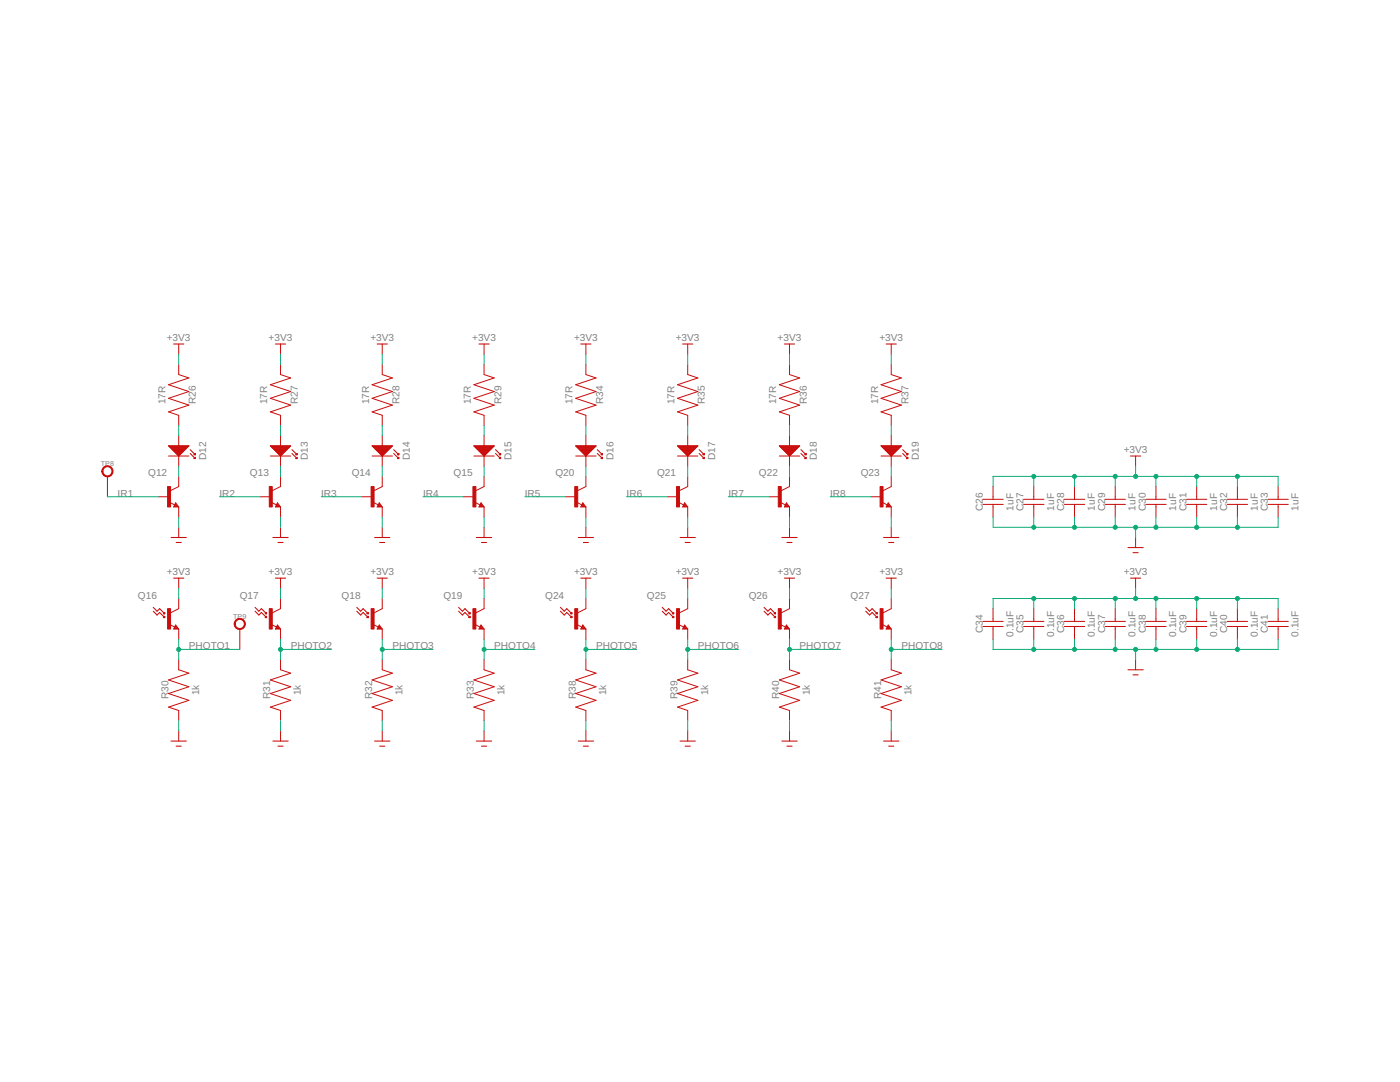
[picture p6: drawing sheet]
<svg xmlns="http://www.w3.org/2000/svg" width="279mm" height="216mm" viewBox="0 0 279 216" stroke-linecap="round" stroke-linejoin="round" font-family="sans-serif">
<g fill="none" stroke="#c90d0c" stroke-width=".2">
<path d="M35.7 68.6v2.1M35.7 72.7v2l2 .7-4.1 1.4 4.1 1.3-4.1 1.4 4.1 1.3-4.1 1.4 2.1 .7v2M56 68.6v2.1M56 72.7v2l2 .7-4 1.4 4 1.3-4 1.4 4 1.3-4 1.4 2 .7v2M76.3 68.6v2.1M76.3 72.7v2l2 .7-4 1.4 4 1.3-4 1.4 4 1.3-4 1.4 2 .7v2M96.6 68.6v2.1M96.6 72.7v2l2 .7-4 1.4 4 1.3-4 1.4 4 1.3-4 1.4 2 .7v2M116.9 68.6v2.1M116.9 72.7v2l2.1 .7-4.1 1.4 4.1 1.3-4.1 1.4 4.1 1.3-4.1 1.4 2 .7v2M137.2 68.6v2.1M137.2 72.7v2l2.1 .7-4.1 1.4 4.1 1.3-4.1 1.4 4.1 1.3-4.1 1.4 2 .7v2"/>
<path d="M157.6 68.6v2.1M157.6 72.7v2l2 .7-4.1 1.4 4.1 1.3-4.1 1.4 4.1 1.3-4.1 1.4 2.1 .7v2M177.9 68.6v2.1M177.9 72.7v2l2 .7-4.1 1.4 4.1 1.3-4.1 1.4 4.1 1.3-4.1 1.4 2.1 .7v2M21.4 95.1v4M31.6 99.1h2M33.6 89h4.1l-2 2zM33.6 91h4.1M33.7 89h4M33.7 89.1h3.9M33.8 89.2h3.7M33.9 89.3h3.5"/>
<path d="M34 89.3h3.3M34.1 89.4h3.1M34.2 89.5h2.9M34.3 89.6h2.7M34.4 89.7h2.6M34.5 89.8h2.4M34.6 89.9h2.2M34.6 90h2.1M34.7 90.1h1.9M34.8 90.1h1.7M34.9 90.3h1.5M35 90.3h1.3"/>
<path d="M35.1 90.4h1.1M35.2 90.5h.9M35.3 90.6h.7M35.4 90.7h.6M35.5 90.8h.4M35.5 90.9h.3M35.6 91h.1M35.7 95.1v2l-1.7 .8M35.7 86.9v6.1M51.9 99.1h2.1M54 89h4l-2 2zM54 91h4"/>
<path d="M54 89h4M54.1 89.1h3.8M54.1 89.2h3.7M54.3 89.3h3.4M54.3 89.3h3.3M54.4 89.4h3.1M54.5 89.5h2.9M54.6 89.6h2.8M54.7 89.7h2.6M54.8 89.8h2.4M54.9 89.9h2.2M55 90h2"/>
<path d="M55.1 90.1h1.8M55.1 90.1h1.7M55.2 90.3h1.5M55.3 90.3h1.3M55.4 90.4h1.1M55.5 90.5h1M55.6 90.6h.8M55.7 90.7h.6M55.8 90.8h.4M55.9 90.9h.2M56 91h.1M56 95.1v2l-1.6 .8"/>
<path d="M56 86.9v6.1M72.2 99.1h2.1M74.3 89h4l-2 2zM74.3 91h4M74.3 89h4M74.4 89.1h3.8M74.5 89.2h3.6M74.5 89.3h3.5M74.7 89.3h3.2M74.7 89.4h3.2M74.8 89.5h3M74.9 89.6h2.8"/>
<path d="M75 89.7h2.6M75.1 89.8h2.4M75.2 89.9h2.2M75.3 90h2M75.4 90.1h1.8M75.5 90.1h1.6M75.5 90.3h1.5M75.6 90.3h1.3M75.7 90.4h1.2M75.8 90.5h1M75.9 90.6h.8M76 90.7h.6"/>
<path d="M76.1 90.8h.4M76.2 90.9h.2M76.3 91h.1M76.3 95.1v2l-1.6 .8M76.3 86.9v6.1M92.5 99.1h2.1M94.6 89h4l-2 2zM94.6 91h4M94.6 89h4M94.7 89.1h3.8M94.8 89.2h3.6M94.9 89.3h3.4"/>
<path d="M95 89.3h3.3M95.1 89.4h3.1M95.1 89.5h3M95.2 89.6h2.8M95.3 89.7h2.6M95.4 89.8h2.4M95.5 89.9h2.2M95.6 90h2M95.7 90.1h1.8M95.8 90.1h1.7M95.9 90.3h1.4M96.1 90.4h1.1"/>
<path d="M96.1 90.5h1M96.2 90.6h.8M96.3 90.7h.6M96.4 90.8h.4M96.5 90.9h.2M96.6 91h.1M96.6 95.1v2l-1.6 .8M96.6 86.9v6.1M112.9 99.1h2M114.9 89h4.1l-2.1 2zM114.9 91h4.1M114.9 89h4"/>
<path d="M115 89.1h3.9M115.1 89.2h3.6M115.2 89.3h3.5M115.3 89.3h3.3M115.4 89.4h3.1M115.5 89.5h2.9M115.5 89.6h2.8M115.6 89.7h2.6M115.7 89.8h2.4M115.8 89.9h2.2M115.9 90h2M116 90.1h1.9"/>
<path d="M116.1 90.1h1.7M116.2 90.3h1.5M116.3 90.3h1.3M116.4 90.4h1.1M116.5 90.5h.9M116.5 90.6h.8M116.6 90.7h.6M116.7 90.8h.4M116.8 90.9h.2M116.9 91h.1M116.9 95.1v2l-1.6 .8M116.9 86.9v6.1"/>
<path d="M133.2 99.1h2M135.2 89h4.1l-2.1 2zM135.2 91h4.1M135.2 89h4.1M135.3 89.1h3.8M135.4 89.2h3.7M135.5 89.3h3.5M135.6 89.3h3.3M135.7 89.4h3.1M135.8 89.5h2.9M135.9 89.6h2.7M136 89.7h2.5"/>
<path d="M136 89.8h2.4M136.1 89.9h2.2M136.2 90h2.1M136.3 90.1h1.9M136.4 90.1h1.7M136.5 90.3h1.5M136.6 90.3h1.3M136.7 90.4h1.1M136.8 90.5h.9M136.9 90.6h.7M136.9 90.7h.6M137 90.8h.4"/>
<path d="M137.1 90.9h.3M137.2 91h.1M137.2 95.1v2l-1.6 .8M137.2 86.9v6.1M153.5 99.1h2M155.5 89h4.1l-2 2zM155.5 91h4.1M155.6 89h4M155.6 89.1h3.9M155.7 89.2h3.7M155.8 89.3h3.5M155.9 89.3h3.3"/>
<path d="M156 89.4h3.1M156.1 89.5h2.9M156.2 89.6h2.7M156.3 89.7h2.5M156.4 89.8h2.3M156.4 89.9h2.3M156.5 90h2.1M156.6 90.1h1.9M156.7 90.1h1.7M156.8 90.3h1.5M156.9 90.3h1.3M157 90.4h1.1"/>
<path d="M157.1 90.5h.9M157.2 90.6h.7M157.3 90.7h.5M157.4 90.8h.4M157.4 90.9h.3M157.5 91h.1M157.6 95.1v2l-1.7 .8M157.6 86.9v6.1M173.8 99.1h2M175.8 89h4.1l-2 2zM175.8 91h4.1M175.9 89h4"/>
<path d="M176 89.1h3.8M176 89.2h3.7M176.1 89.3h3.5M176.2 89.3h3.3M176.3 89.4h3.1M176.4 89.5h2.9M176.5 89.6h2.7M176.6 89.7h2.6M176.7 89.8h2.4M176.8 89.9h2.2M176.8 90h2.1M177 90.1h1.8"/>
<path d="M177 90.1h1.7M177.1 90.3h1.5M177.2 90.3h1.3M177.3 90.4h1.1M177.4 90.5h1M177.5 90.6h.8M177.6 90.7h.6M177.7 90.8h.4M177.8 90.9h.2M177.8 91h.1M177.9 95.1v2l-1.6 .8M177.9 86.9v6.1"/>
<path d="M196.2 99.6h4M198.2 97.1v2.5M204.3 99.6h4M206.3 97.1v2.5M212.4 99.6h4.1M214.4 97.1v2.5M220.5 99.6h4.1M222.6 97.1v2.5M226.6 91v2M228.7 99.6h4M230.7 97.1v2.5M236.8 99.6h4.1"/>
<path d="M238.8 97.1v2.5M244.9 99.6h4.1M247 97.1v2.5M253 99.6h4.1M255.1 97.1v2.5M33.9 100.2l1 .6M35.1 100.3l.6 .9h-1.1zM35.7 101.2v2M35.7 105.2v2.1M35.7 115.4v2M35.7 119.4v2.1l-1.7 .8M54.2 100.2l1 .6"/>
<path d="M55.4 100.3l.6 .9h-1zM56 101.2v2M56 105.2v2.1M56 115.4v2M56 119.4v2.1l-1.6 .8M74.5 100.2l1 .6M75.7 100.3l.6 .9h-1zM76.3 101.2v2M76.3 105.2v2.1M76.3 115.4v2M76.3 119.4v2.1l-1.6 .8M94.8 100.2l1 .6"/>
<path d="M96 100.3l.6 .9h-1zM96.6 101.2v2M96.6 105.2v2.1M96.6 115.4v2M96.6 119.4v2.1l-1.6 .8M115.1 100.2l1 .6M116.3 100.3l.6 .9h-1zM116.9 101.2v2M116.9 105.2v2.1M116.9 115.4v2M116.9 119.4v2.1l-1.6 .8M135.4 100.2l1 .6"/>
<path d="M136.6 100.3l.6 .9h-1zM137.2 101.2v2M137.2 105.2v2.1M137.2 115.4v2M137.2 119.4v2.1l-1.6 .8M155.8 100.2l1 .6M157 100.3l.6 .9h-1.1zM157.6 101.2v2M157.6 105.2v2.1M157.6 115.4v2M157.6 119.4v2.1l-1.7 .8M176.1 100.2l1 .6"/>
<path d="M177.3 100.3l.6 .9h-1.1zM177.9 101.2v2M177.9 105.2v2.1M177.9 115.4v2M177.9 119.4v2.1l-1.6 .8M196.2 100.6h4M198.2 100.6v2.6M204.3 100.6h4M206.3 100.6v2.6M212.4 100.6h4.1M214.4 100.6v2.6M220.5 100.6h4.1"/>
<path d="M222.6 100.6v2.6M226.6 107.3v2M226.6 115.4v2M228.7 100.6h4M230.7 100.6v2.6M236.8 100.6h4.1M238.8 100.6v2.6M244.9 100.6h4.1M247 100.6v2.6M253 100.6h4.1M255.1 100.6v2.6M33.9 124.6l1 .5"/>
<path d="M35.1 124.7l.6 .8h-1.1zM35.7 125.5v2.1M35.7 131.6v2l2 .7-4.1 1.4 4.1 1.3-4.1 1.4 4.1 1.3-4.1 1.4 2.1 .7v2M47.9 125.5v4.1M54.2 124.6l1 .5M55.4 124.7l.6 .8h-1zM56 125.5v2.1M56 131.6v2l2 .7-4 1.4 4 1.3-4 1.4 4 1.3-4 1.4 2 .7v2M74.5 124.6l1 .5M75.7 124.7l.6 .8h-1zM76.3 125.5v2.1M76.3 131.6v2l2 .7-4 1.4 4 1.3-4 1.4 4 1.3-4 1.4 2 .7v2"/>
<path d="M94.8 124.6l1 .5M96 124.7l.6 .8h-1zM96.6 125.5v2.1M96.6 131.6v2l2 .7-4 1.4 4 1.3-4 1.4 4 1.3-4 1.4 2 .7v2M115.1 124.6l1 .5M116.3 124.7l.6 .8h-1zM116.9 125.5v2.1M116.9 131.6v2l2.1 .7-4.1 1.4 4.1 1.3-4.1 1.4 4.1 1.3-4.1 1.4 2 .7v2M135.4 124.6l1 .5M136.6 124.7l.6 .8h-1zM137.2 125.5v2.1M137.2 131.6v2l2.1 .7-4.1 1.4 4.1 1.3-4.1 1.4 4.1 1.3-4.1 1.4 2 .7v2"/>
<path d="M155.8 124.6l1 .5M157 124.7l.6 .8h-1.1zM157.6 125.5v2.1M157.6 131.6v2l2 .7-4.1 1.4 4.1 1.3-4.1 1.4 4.1 1.3-4.1 1.4 2.1 .7v2M176.1 124.6l1 .5M177.3 124.7l.6 .8h-1.1zM177.9 125.5v2.1M177.9 131.6v2l2 .7-4.1 1.4 4.1 1.3-4.1 1.4 4.1 1.3-4.1 1.4 2.1 .7v2M196.2 125h4M196.2 124h4M198.2 121.5v2.5M198.2 125v2.6"/>
<path d="M204.3 125h4M204.3 124h4M206.3 121.5v2.5M206.3 125v2.6M212.4 125h4.1M212.4 124h4.1M214.4 121.5v2.5M214.4 125v2.6M220.5 125h4.1M220.5 124h4.1M222.6 121.5v2.5M222.6 125v2.6"/>
<path d="M226.6 131.6v2M228.7 125h4M228.7 124h4M230.7 121.5v2.5M230.7 125v2.6M236.8 125h4.1M236.8 124h4.1M238.8 121.5v2.5M238.8 125v2.6M244.9 125h4.1M244.9 124h4.1M247 121.5v2.5"/>
<path d="M247 125v2.6M253 125h4.1M253 124h4.1M255.1 121.5v2.5M255.1 125v2.6M35.7 145.8v2.1M56 145.8v2.1M76.3 145.8v2.1M96.6 145.8v2.1M116.9 145.8v2.1M137.2 145.8v2.1M157.6 145.8v2.1"/>
<path d="M177.9 145.8v2.1"/>
</g>
<g fill="none" stroke="#c90d0c" stroke-width=".21">
<path d="M34.6 68.6h2.1M55 68.6h2M75.3 68.6h2M95.6 68.6h2M115.9 68.6h2M136.2 68.6h2.1M156.5 68.6h2.1M176.8 68.6h2.1M38 89.7l1 1M38 90.5l1 1M38.7 91.5l.3-.3v.3zM38.8 90.7h.2"/>
<path d="M38.9 91.3h.1M39 90.5l-.3 .2h.3M39 90.5v.2M39 90.5h.1M58.3 89.7l1 1M58.3 90.5l1 1M59 91.5l.3-.3v.3zM59.1 90.7h.2M59.2 91.3h.1M59.3 90.5l-.3 .2h.3M59.3 90.5v.2M59.3 90.5h.1"/>
<path d="M78.6 89.7l1 1M78.6 90.5l1 1M79.3 91.5l.3-.3v.3zM79.4 90.7h.2M79.5 91.3h.1M79.6 90.5l-.3 .2h.3M79.6 90.5v.2M79.6 90.5h.1M98.9 89.7l1 1M98.9 90.5l1 1M99.7 91.5l.2-.3v.3zM99.7 90.7h.2"/>
<path d="M99.8 91.3h.1M99.9 90.5l-.2 .2h.2M99.9 90.5v.2M99.9 90.5h.1M119.2 89.7l1 1M119.2 90.5l1 1M120 91.5l.2-.3v.3zM120.1 90.7h.1M120.1 91.3h.1M120.2 90.5l-.2 .2h.2M120.2 90.5v.2M120.2 90.5h.1"/>
<path d="M139.5 89.7l1 1M139.5 90.5l1 1M140.3 91.5l.2-.3v.3zM140.4 90.7h.1M140.4 91.3h.1M140.5 90.5l-.2 .2h.2M140.5 90.5v.2M140.5 90.5h.1M159.9 89.7l1 1M159.9 90.5l1 1M160.6 91.5l.3-.3v.3zM160.7 90.7h.2"/>
<path d="M160.8 91.3h.1M160.8 90.5h.1M160.9 90.5l-.3 .2h.3M160.9 90.5v.2M180.1 89.7l1.1 1M180.1 90.5l1.1 1M180.9 91.5l.3-.3v.3zM181 90.7h.2M181.1 91.3h.1M181.2 90.5l-.3 .2h.3M181.2 90.5v.2M181.2 90.5h.1"/>
<path d="M225.6 91h2M34.1 107.3h3.1M34.6 115.4h2.1M35.1 100.7l.1 .2h-.4l.3-.4 .4 .5h-.7M35.2 108.2h1M54.5 107.3h3M55 115.4h2M55.4 100.7l.1 .2h-.3l.2-.4 .4 .5h-.6M55.5 108.2h1M74.8 107.3h3M75.3 115.4h2M75.7 100.7l.1 .2h-.3l.2-.4 .4 .5h-.6"/>
<path d="M75.8 108.2h1M95.1 107.3h3M95.6 115.4h2M96 100.7l.1 .2h-.3l.2-.4 .4 .5h-.6M96.1 108.2h1M115.4 107.3h3M115.9 115.4h2M116.3 100.7l.1 .2h-.3l.2-.4 .4 .5h-.6M116.4 108.2h1M135.7 107.3h3.1M136.2 115.4h2.1M136.6 100.7l.1 .2h-.3l.2-.4 .4 .5h-.6"/>
<path d="M136.7 108.2h1.1M156 107.3h3.1M156.5 115.4h2.1M157 100.7l.1 .2h-.4l.3-.4 .4 .5h-.7M157.1 108.2h1M176.3 107.3h3.1M176.8 115.4h2.1M177.3 100.7l.1 .2h-.3l.2-.4 .4 .5h-.6M177.4 108.2h1M225.1 109.3h3.1M225.6 115.4h2M226.1 110.3h1"/>
<path d="M30.6 121.2l.7 .8 .6-.5 1 1M30.6 122l.7 .7 .6-.5 1 1M32.6 123.2l.3-.2v.2zM32.7 122.4h.2M32.8 123h.1M32.9 122.2v.3h-.3zM35.1 125.1l.1 .2h-.4l.3-.4 .4 .5h-.7M50.9 121.2l.8 .8 .5-.5 1 1M50.9 122l.8 .7 .5-.5 1 1M52.9 123.2l.3-.2v.2zM53 122.4h.2M53.1 123h.1"/>
<path d="M53.2 122.2v.3h-.3zM55.4 125.1l.1 .2h-.3l.2-.4 .4 .5h-.6M71.2 121.2l.8 .8 .5-.5 1 1M71.2 122l.8 .7 .5-.5 1 1M73.2 122.5l.3-.3v.3zM73.2 123.2l.3-.2v.2zM73.4 122.4h.1M73.4 123h.1M75.7 125.1l.1 .2h-.3l.2-.4 .4 .5h-.6M91.5 121.2l.8 .8 .5-.5 1 1M91.5 122l.8 .7 .5-.5 1 1M93.6 122.5l.2-.3v.3z"/>
<path d="M93.6 123.2l.2-.2v.2zM93.7 122.4h.1M93.7 123h.1M96 125.1l.1 .2h-.3l.2-.4 .4 .5h-.6M111.8 121.2l.8 .8 .5-.5 1 1M111.8 122l.8 .7 .5-.5 1 1M113.9 122.5l.2-.3v.3zM113.9 123.2l.2-.2v.2zM114 122.4h.1M114.1 123h.1M116.3 125.1l.1 .2h-.3l.2-.4 .4 .5h-.6M132.2 121.2l.7 .8 .5-.5 1.1 1"/>
<path d="M132.2 122l.7 .7 .5-.5 1.1 1M134.2 122.5l.3-.3v.3zM134.2 123.2l.3-.2v.2zM134.3 122.4h.2M134.4 123h.1M136.6 125.1l.1 .2h-.3l.2-.4 .4 .5h-.6M152.5 121.2l.7 .8 .6-.5 1 1M152.5 122l.7 .7 .6-.5 1 1M154.5 122.5l.3-.3v.3zM154.5 123.2l.3-.2v.2zM154.6 122.4h.2M154.7 123h.1"/>
<path d="M157 125.1l.1 .2h-.4l.3-.4 .4 .5h-.7M172.8 121.2l.7 .8 .6-.5 1 1M172.8 122l.7 .7 .6-.5 1 1M174.8 122.5l.3-.3v.3zM174.8 123.2l.3-.2v.2zM174.9 122.4h.2M175 123h.1M177.3 125.1l.1 .2h-.3l.2-.4 .4 .5h-.6M225.1 133.6h3.1M226.1 134.7h1M34.1 147.9h3.1M35.2 148.9h1"/>
<path d="M54.5 147.9h3M55.5 148.9h1M74.8 147.9h3M75.8 148.9h1M95.1 147.9h3M96.1 148.9h1M115.4 147.9h3M116.4 148.9h1M135.7 147.9h3.1M136.7 148.9h1.1M156 147.9h3.1M157.1 148.9h1"/>
<path d="M176.3 147.9h3.1M177.4 148.9h1"/>
</g>
<g fill="#c90d0c" stroke="#c90d0c" stroke-width=".2">
<path d="M33.4 97.1h.6v4.1h-.6z"/>
<path d="M53.7 97.1h.6v4.1h-.6z"/>
<path d="M74.1 97.1h.6v4.1h-.6z"/>
<path d="M94.4 97.1h.6v4.1h-.6z"/>
<path d="M33.4 121.5h.6v4h-.6z"/>
<path d="M53.7 121.5h.6v4h-.6z"/>
<path d="M74.1 121.5h.6v4h-.6z"/>
<path d="M94.4 121.5h.6v4h-.6z"/>
<path d="M114.7 97.1h.6v4.1h-.6z"/>
<path d="M135 97.1h.6v4.1h-.6z"/>
<path d="M155.3 97.1h.6v4.1h-.6z"/>
<path d="M175.6 97.1h.6v4.1h-.6z"/>
<path d="M114.7 121.5h.6v4h-.6z"/>
<path d="M135 121.5h.6v4h-.6z"/>
<path d="M155.3 121.5h.6v4h-.6z"/>
<path d="M175.6 121.5h.6v4h-.6z"/>
</g>
<g fill="#c90d0c" stroke="#c90d0c" stroke-width=".2">
<path d="M20.7 93.2a1.12 1.12 0 0 1 1.7 .3 1.12 1.12 0 0 1-.7 1.6 1.12 1.12 0 0 1-1.4-1.1h.2a.9 .9 0 0 1 1.3-.8 .9 .9 0 0 1 .2 1.5 .9 .9 0 0 1-1.4-.4l-.1-.3h-.2z" fill-rule="evenodd"/>
<path d="M47.1 123.7a1.11 1.11 0 0 1 1.7 .3 1.11 1.11 0 0 1-.7 1.6 1.11 1.11 0 0 1-1.4-1.1h.2a.92 .92 0 0 1 1.4-.8 .92 .92 0 0 1 .1 1.6 .92 .92 0 0 1-1.4-.5l-.1-.3h-.2l.1-.3z" fill-rule="evenodd"/>
</g>
<g fill="none" stroke="#0dab76" stroke-width=".2">
<path d="M35.7 70.7v2M56 70.7v2M76.3 70.7v2M96.6 70.7v2M116.9 70.7v2M137.2 70.7v2M157.6 70.7v2M177.9 70.7v2M21.4 99.1h10.2M35.7 84.9v2M35.7 93v2.1M43.8 99.1h8.1"/>
<path d="M56 84.9v2M56 93v2.1M64.1 99.1h8.1M76.3 84.9v2M76.3 93v2.1M84.4 99.1h8.1M96.6 84.9v2M96.6 93v2.1M104.7 99.1h8.2M116.9 84.9v2M116.9 93v2.1M125.1 99.1h8.1"/>
<path d="M137.2 84.9v2M137.2 93v2.1M145.4 99.1h8.1M157.6 84.9v2M157.6 93v2.1M165.7 99.1h8.1M177.9 84.9v2M177.9 93v2.1M198.2 97.1v-2h56.9v2M206.3 95.1v2M214.4 95.1v2M222.6 95.1v2"/>
<path d="M226.6 93v2.1M230.7 95.1v2M238.8 95.1v2M247 95.1v2M35.7 103.2v2M35.7 117.4v2M56 103.2v2M56 117.4v2M76.3 103.2v2M76.3 117.4v2M96.6 103.2v2M96.6 117.4v2"/>
<path d="M116.9 103.2v2M116.9 117.4v2M137.2 103.2v2M137.2 117.4v2M157.6 103.2v2M157.6 117.4v2M177.9 103.2v2M177.9 117.4v2M198.2 103.2v2h56.9v-2M206.3 103.2v2M206.3 119.4v2.1M214.4 103.2v2"/>
<path d="M214.4 119.4v2.1M222.6 103.2v2M222.6 119.4v2.1M226.6 105.2v2.1M226.6 117.4v2M230.7 103.2v2M230.7 119.4v2.1M238.8 103.2v2M238.8 119.4v2.1M247 103.2v2M247 119.4v2.1M35.7 127.6v4"/>
<path d="M35.7 129.6h12.2M56 127.6v4M56 129.6h10.1M76.3 127.6v4M76.3 129.6h10.1M96.6 127.6v4M96.6 129.6h10.2M116.9 127.6v4M116.9 129.6h10.2M137.2 127.6v4M137.2 129.6h10.2M157.6 127.6v4"/>
<path d="M157.6 129.6h10.1M177.9 127.6v4M177.9 129.6h10.1M198.2 121.5v-2.1h56.9v2.1M198.2 127.6v2h56.9v-2M206.3 127.6v2M214.4 127.6v2M222.6 127.6v2M226.6 129.6v2M230.7 127.6v2M238.8 127.6v2M247 127.6v2"/>
<path d="M35.7 143.8v2M56 143.8v2M76.3 143.8v2M96.6 143.8v2M116.9 143.8v2M137.2 143.8v2M157.6 143.8v2M177.9 143.8v2"/>
</g>
<g fill="#0dab76" stroke="#0dab76" stroke-width=".2">
<circle cx="226.6" cy="105.2" r=".4"/>
<circle cx="230.7" cy="105.2" r=".4"/>
<circle cx="238.8" cy="105.2" r=".4"/>
<circle cx="247" cy="105.2" r=".4"/>
<circle cx="222.6" cy="105.2" r=".4"/>
<circle cx="214.4" cy="105.2" r=".4"/>
<circle cx="206.3" cy="105.2" r=".4"/>
<circle cx="247" cy="129.6" r=".4"/>
<circle cx="238.8" cy="129.6" r=".4"/>
<circle cx="230.7" cy="129.6" r=".4"/>
<circle cx="222.6" cy="129.6" r=".4"/>
<circle cx="214.4" cy="129.6" r=".4"/>
<circle cx="206.3" cy="129.6" r=".4"/>
<circle cx="226.6" cy="129.6" r=".4"/>
<circle cx="247" cy="95.1" r=".4"/>
<circle cx="238.8" cy="95.1" r=".4"/>
<circle cx="230.7" cy="95.1" r=".4"/>
<circle cx="226.6" cy="95.1" r=".4"/>
<circle cx="222.6" cy="95.1" r=".4"/>
<circle cx="214.4" cy="95.1" r=".4"/>
<circle cx="206.3" cy="95.1" r=".4"/>
<circle cx="247" cy="119.4" r=".4"/>
<circle cx="238.8" cy="119.4" r=".4"/>
<circle cx="230.7" cy="119.4" r=".4"/>
<circle cx="222.6" cy="119.4" r=".4"/>
<circle cx="214.4" cy="119.4" r=".4"/>
<circle cx="206.3" cy="119.4" r=".4"/>
<circle cx="226.6" cy="119.4" r=".4"/>
<circle cx="35.7" cy="129.6" r=".4"/>
<circle cx="56" cy="129.6" r=".4"/>
<circle cx="76.3" cy="129.6" r=".4"/>
<circle cx="96.6" cy="129.6" r=".4"/>
<circle cx="116.9" cy="129.6" r=".4"/>
<circle cx="137.2" cy="129.6" r=".4"/>
<circle cx="157.6" cy="129.6" r=".4"/>
<circle cx="177.9" cy="129.6" r=".4"/>
</g>
<g font-size="2" fill="#808080">
<text x="33.3" y="68">+3V3</text>
<text x="53.6" y="68">+3V3</text>
<text x="73.9" y="68">+3V3</text>
<text x="94.2" y="68">+3V3</text>
<text x="114.6" y="68">+3V3</text>
<text x="134.9" y="68">+3V3</text>
<text x="155.2" y="68">+3V3</text>
<text x="175.5" y="68">+3V3</text>
<text x="33" y="80.7" transform="rotate(-90 33 80.7)">17R</text>
<text x="39.1" y="80.7" transform="rotate(-90 39.1 80.7)">R26</text>
<text x="53.3" y="80.7" transform="rotate(-90 53.3 80.7)">17R</text>
<text x="59.4" y="80.7" transform="rotate(-90 59.4 80.7)">R27</text>
<text x="73.6" y="80.7" transform="rotate(-90 73.6 80.7)">17R</text>
<text x="79.7" y="80.7" transform="rotate(-90 79.7 80.7)">R28</text>
<text x="94" y="80.7" transform="rotate(-90 94 80.7)">17R</text>
<text x="100.1" y="80.7" transform="rotate(-90 100.1 80.7)">R29</text>
<text x="114.3" y="80.7" transform="rotate(-90 114.3 80.7)">17R</text>
<text x="120.4" y="80.7" transform="rotate(-90 120.4 80.7)">R34</text>
<text x="134.6" y="80.7" transform="rotate(-90 134.6 80.7)">17R</text>
<text x="140.7" y="80.7" transform="rotate(-90 140.7 80.7)">R35</text>
<text x="154.9" y="80.7" transform="rotate(-90 154.9 80.7)">17R</text>
<text x="161" y="80.7" transform="rotate(-90 161 80.7)">R36</text>
<text x="175.2" y="80.7" transform="rotate(-90 175.2 80.7)">17R</text>
<text x="181.3" y="80.7" transform="rotate(-90 181.3 80.7)">R37</text>
<text x="29.6" y="95.1">Q12</text>
<text x="41.1" y="91.8" transform="rotate(-90 41.1 91.8)">D12</text>
<text x="49.9" y="95.1">Q13</text>
<text x="61.5" y="91.8" transform="rotate(-90 61.5 91.8)">D13</text>
<text x="70.2" y="95.1">Q14</text>
<text x="81.8" y="91.8" transform="rotate(-90 81.8 91.8)">D14</text>
<text x="90.5" y="95.1">Q15</text>
<text x="102.1" y="91.8" transform="rotate(-90 102.1 91.8)">D15</text>
<text x="110.8" y="95.1">Q20</text>
<text x="122.4" y="91.8" transform="rotate(-90 122.4 91.8)">D16</text>
<text x="131.1" y="95.1">Q21</text>
<text x="142.7" y="91.8" transform="rotate(-90 142.7 91.8)">D17</text>
<text x="151.5" y="95.1">Q22</text>
<text x="163" y="91.8" transform="rotate(-90 163 91.8)">D18</text>
<text x="171.8" y="95.1">Q23</text>
<text x="183.4" y="91.8" transform="rotate(-90 183.4 91.8)">D19</text>
<text x="224.3" y="90.4">+3V3</text>
<text x="23.5" y="99.1">IR1</text>
<text x="43.8" y="99.1">IR2</text>
<text x="64.1" y="99.1">IR3</text>
<text x="84.4" y="99.1">IR4</text>
<text x="104.7" y="99.1">IR5</text>
<text x="125.1" y="99.1">IR6</text>
<text x="145.4" y="99.1">IR7</text>
<text x="165.7" y="99.1">IR8</text>
<text x="196.2" y="102" transform="rotate(-90 196.2 102)">C</text>
<text x="196.2" y="100.5" transform="rotate(-90 196.2 100.5)">2</text>
<text x="196.2" y="99.4" transform="rotate(-90 196.2 99.4)">6</text>
<text x="202.3" y="101.9" transform="rotate(-90 202.3 101.9)">1uF</text>
<text x="204.3" y="102" transform="rotate(-90 204.3 102)">C</text>
<text x="204.3" y="100.5" transform="rotate(-90 204.3 100.5)">2</text>
<text x="204.3" y="99.4" transform="rotate(-90 204.3 99.4)">7</text>
<text x="210.4" y="101.9" transform="rotate(-90 210.4 101.9)">1uF</text>
<text x="212.4" y="102" transform="rotate(-90 212.4 102)">C</text>
<text x="212.4" y="100.5" transform="rotate(-90 212.4 100.5)">2</text>
<text x="212.4" y="99.4" transform="rotate(-90 212.4 99.4)">8</text>
<text x="218.5" y="101.9" transform="rotate(-90 218.5 101.9)">1uF</text>
<text x="220.5" y="102" transform="rotate(-90 220.5 102)">C29</text>
<text x="226.6" y="101.9" transform="rotate(-90 226.6 101.9)">1uF</text>
<text x="228.7" y="102" transform="rotate(-90 228.7 102)">C30</text>
<text x="234.8" y="101.9" transform="rotate(-90 234.8 101.9)">1uF</text>
<text x="236.8" y="102" transform="rotate(-90 236.8 102)">C31</text>
<text x="242.9" y="101.9" transform="rotate(-90 242.9 101.9)">1uF</text>
<text x="244.9" y="102" transform="rotate(-90 244.9 102)">C32</text>
<text x="251" y="101.9" transform="rotate(-90 251 101.9)">1uF</text>
<text x="253" y="102" transform="rotate(-90 253 102)">C33</text>
<text x="259.1" y="101.9" transform="rotate(-90 259.1 101.9)">1uF</text>
<text x="27.5" y="119.4">Q16</text>
<text x="33.3" y="114.8">+3V3</text>
<text x="47.9" y="119.4">Q17</text>
<text x="53.6" y="114.8">+3V3</text>
<text x="68.2" y="119.4">Q18</text>
<text x="73.9" y="114.8">+3V3</text>
<text x="88.5" y="119.4">Q19</text>
<text x="94.2" y="114.8">+3V3</text>
<text x="108.8" y="119.4">Q24</text>
<text x="114.6" y="114.8">+3V3</text>
<text x="129.1" y="119.4">Q25</text>
<text x="134.9" y="114.8">+3V3</text>
<text x="149.4" y="119.4">Q26</text>
<text x="155.2" y="114.8">+3V3</text>
<text x="169.7" y="119.4">Q27</text>
<text x="175.5" y="114.8">+3V3</text>
<text x="224.3" y="114.8">+3V3</text>
<text x="196.2" y="124.9" transform="rotate(-90 196.2 124.9)">3</text>
<text x="196.2" y="123.8" transform="rotate(-90 196.2 123.8)">4</text>
<text x="204.3" y="124.9" transform="rotate(-90 204.3 124.9)">3</text>
<text x="204.3" y="123.8" transform="rotate(-90 204.3 123.8)">5</text>
<text x="212.4" y="124.9" transform="rotate(-90 212.4 124.9)">3</text>
<text x="212.4" y="123.8" transform="rotate(-90 212.4 123.8)">6</text>
<text x="37.7" y="129.6">PHOTO1</text>
<text x="58" y="129.6">PHOTO2</text>
<text x="78.3" y="129.6">PHOTO3</text>
<text x="98.6" y="129.6">PHOTO4</text>
<text x="119" y="129.6">PHOTO5</text>
<text x="139.3" y="129.6">PHOTO6</text>
<text x="159.6" y="129.6">PHOTO7</text>
<text x="179.9" y="129.6">PHOTO8</text>
<text x="196.2" y="126.3" transform="rotate(-90 196.2 126.3)">C</text>
<text x="202.3" y="127.1" transform="rotate(-90 202.3 127.1)">0.1uF</text>
<text x="204.3" y="126.3" transform="rotate(-90 204.3 126.3)">C</text>
<text x="210.4" y="127.1" transform="rotate(-90 210.4 127.1)">0.1uF</text>
<text x="212.4" y="126.3" transform="rotate(-90 212.4 126.3)">C</text>
<text x="218.5" y="127.1" transform="rotate(-90 218.5 127.1)">0.1uF</text>
<text x="220.5" y="126.3" transform="rotate(-90 220.5 126.3)">C37</text>
<text x="226.6" y="127.1" transform="rotate(-90 226.6 127.1)">0.1uF</text>
<text x="228.7" y="126.3" transform="rotate(-90 228.7 126.3)">C38</text>
<text x="234.8" y="127.1" transform="rotate(-90 234.8 127.1)">0.1uF</text>
<text x="236.8" y="126.3" transform="rotate(-90 236.8 126.3)">C39</text>
<text x="242.9" y="127.1" transform="rotate(-90 242.9 127.1)">0.1uF</text>
<text x="244.9" y="126.3" transform="rotate(-90 244.9 126.3)">C40</text>
<text x="251" y="127.1" transform="rotate(-90 251 127.1)">0.1uF</text>
<text x="253" y="126.3" transform="rotate(-90 253 126.3)">C41</text>
<text x="259.1" y="127.1" transform="rotate(-90 259.1 127.1)">0.1uF</text>
<text x="33.6" y="139.5" transform="rotate(-90 33.6 139.5)">R30</text>
<text x="39.7" y="138.8" transform="rotate(-90 39.7 138.8)">1k</text>
<text x="53.9" y="139.5" transform="rotate(-90 53.9 139.5)">R31</text>
<text x="60" y="138.8" transform="rotate(-90 60 138.8)">1k</text>
<text x="74.3" y="139.5" transform="rotate(-90 74.3 139.5)">R32</text>
<text x="80.4" y="138.8" transform="rotate(-90 80.4 138.8)">1k</text>
<text x="94.6" y="139.5" transform="rotate(-90 94.6 139.5)">R33</text>
<text x="100.7" y="138.8" transform="rotate(-90 100.7 138.8)">1k</text>
<text x="114.9" y="139.5" transform="rotate(-90 114.9 139.5)">R38</text>
<text x="121" y="138.8" transform="rotate(-90 121 138.8)">1k</text>
<text x="135.2" y="139.5" transform="rotate(-90 135.2 139.5)">R39</text>
<text x="141.3" y="138.8" transform="rotate(-90 141.3 138.8)">1k</text>
<text x="155.5" y="139.5" transform="rotate(-90 155.5 139.5)">R40</text>
<text x="161.6" y="138.8" transform="rotate(-90 161.6 138.8)">1k</text>
<text x="175.8" y="139.5" transform="rotate(-90 175.8 139.5)">R41</text>
<text x="181.9" y="138.8" transform="rotate(-90 181.9 138.8)">1k</text>
</g>
<g font-size="1.4" fill="#808080">
<text x="20.2" y="93">TP8</text>
<text x="46.6" y="123.5">TP9</text>
</g>
</svg>
